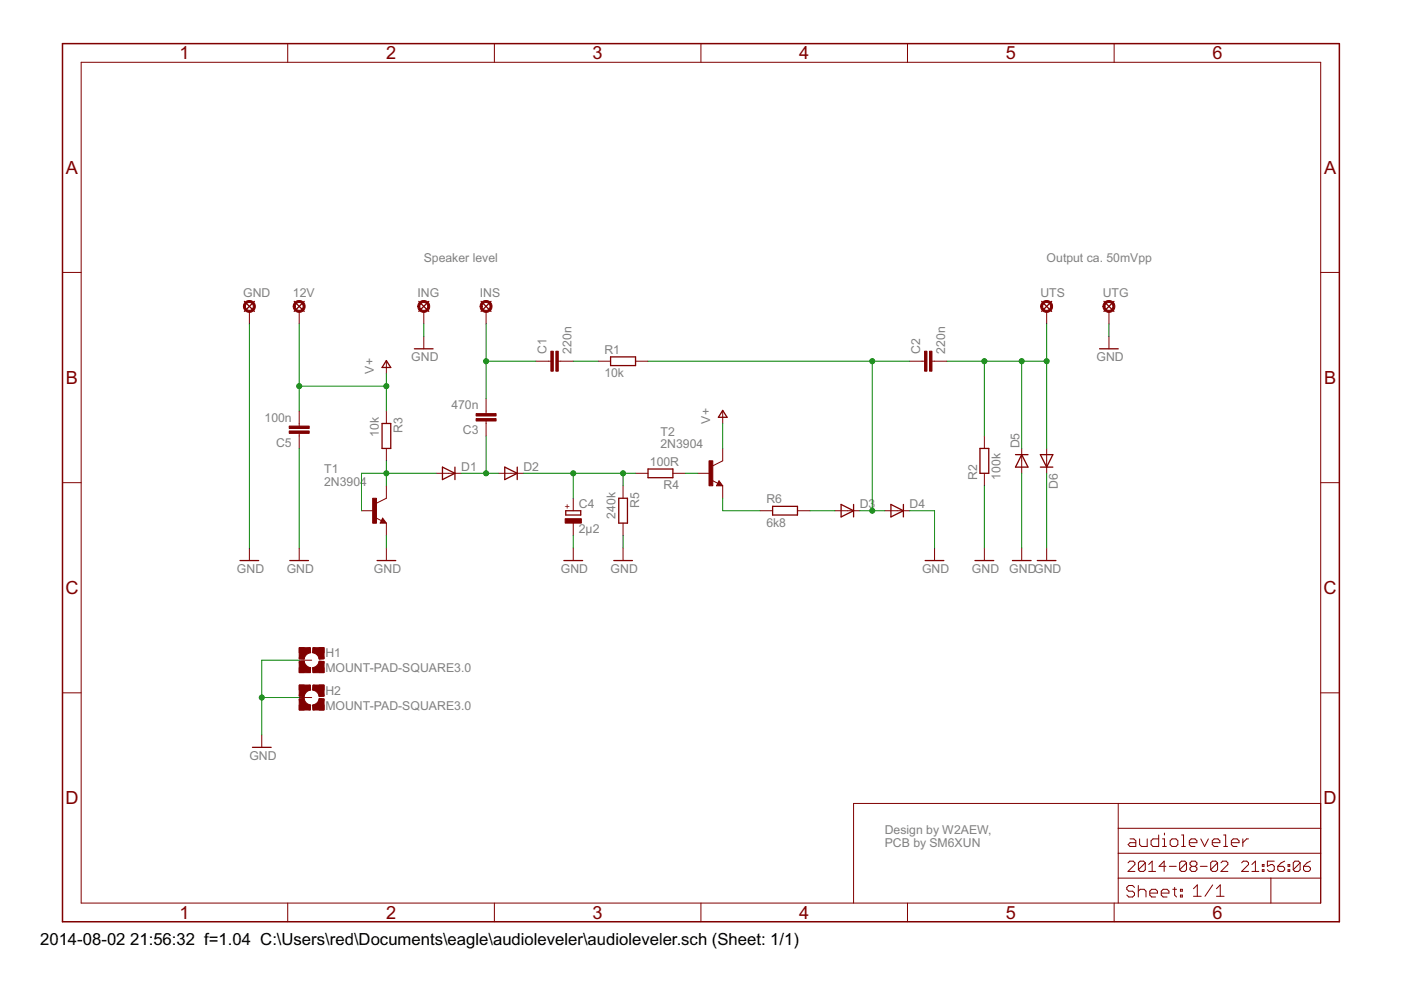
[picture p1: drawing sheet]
<svg xmlns="http://www.w3.org/2000/svg" width="297mm" height="210mm" viewBox="0 0 297 210" stroke-linecap="round" stroke-linejoin="round" font-family="sans-serif">
<g fill="none" stroke="#800000" stroke-width=".21">
<path d="M17.2 13.2h262.8v178.3h-262.8zM61 9.2v4M104.8 9.2v4M148.6 9.2v4M192.4 9.2v4M236.2 9.2v4M13.3 57.8h3.9M280 57.8h4M52.9 66v2.7M63.4 66v2.7M81.9 76.6v2.6M89.9 66v2.7"/>
<path d="M89.9 71.3v2.7M103.1 66v2.7M113.6 76.6h3.2M118.4 76.6h3.1M126.8 76.6h2.7M134.7 76.6h2.7M192.8 76.6h3.2M197.6 76.6h3.2M221.9 66v2.7M235.1 66v2.7M235.1 71.3v2.7M63.4 87.1v3.2"/>
<path d="M63.4 91.9v3.2M81.9 87.1v2.7M81.9 95.1v2.6M103.1 84.5v3.2M103.1 89.3v3.1M153.2 95.1v2.6l-2.1 1.1M153.2 87.1v2.7M208.7 92.4v2.7M216.6 95.1v5.3M221.9 95.1v5.3M13.3 102.3h3.9M52.9 116.2v2.7"/>
<path d="M63.4 116.2v2.7M76.6 108.3h2.7M79.6 109.7l1.3 .7M81.1 109.9l.8 1h-1.3zM81.9 103v2.6l-2.1 1.1M81.9 110.9v2.7M81.9 116.2v2.7M92.5 100.4h5.3M105.7 100.4h5.3M121.5 105.6v2.7M121.5 110.9v2.7M121.5 116.2v2.7"/>
<path d="M132.1 103v2.6M132.1 110.9v2.7M132.1 116.2v2.7M134.7 100.4h2.7M142.7 100.4h2.6M148 100.4h2.6M150.9 101.8l1.3 .7M152.4 101.9l.8 1.1h-1.3zM153.2 103v2.6M161.2 108.3h2.6M169.1 108.3h2.6M177 108.3h5.3"/>
<path d="M187.6 108.3h5.2M198.1 116.2v2.7M208.7 100.4v2.6M208.7 116.2v2.7M216.6 116.2v2.7M221.9 116.2v2.7M280 102.3h4M63.4 140h2.7M13.3 146.9h3.9M55.5 155.8v2.7M63.4 147.9h2.7M280 146.9h4"/>
<path d="M237.1 170.3v21.2M237.1 175.6h42.9M239.6 177.9h.8l.4 .4v1.2h-1.2l-.4-.4 .4-.4h1.2M241.6 177.9v1.2l.4 .4h1.2v-1.6M245.7 177v2.5h-1.2l-.4-.4v-.8l.4-.4h1.2M246.5 177.9h.4v1.6M246.5 179.5h.8M246.9 176.6v.4M248.5 177.9h.8l.4 .4v.8l-.4 .4h-.8l-.4-.4v-.8zM250.5 179.5h.8M250.5 177h.4v2.5M252.2 178.7h1.6v-.4l-.4-.4h-.8l-.4 .4v.8l.4 .4h.8"/>
<path d="M254.6 177.9l.8 1.6 .8-1.6M257 178.7h1.6v-.4l-.4-.4h-.8l-.4 .4v.8l.4 .4h.8M259.4 179.5h.9M259.4 177h.5v2.5M261.1 178.7h1.6v-.4l-.4-.4h-.8l-.4 .4v.8l.4 .4h.8M263.5 177.9v1.6M264.7 177.9h-.4l-.8 .8M280 170.3h-99v21.2M61 191.5v3.9M104.8 191.5v3.9M148.6 191.5v3.9M192.4 191.5v3.9"/>
<path d="M236.2 191.5v3.9M237.1 186.2h42.9M237.1 180.9h42.9M239.2 182.9l.3-.3h.8l.3 .3v.4l-1.4 1.5h1.4M240.5 188.2l-.4-.5h-.8l-.4 .5v.4l.4 .4h.8l.4 .4v.4l-.4 .4h-.8l-.4-.4M241.3 187.7v2.5M241.3 189l.4-.4h.9l.4 .4v1.2M242.8 182.9v1.5l-.3 .4h-.8l-.3-.4M242.8 182.9l-.3-.3h-.8l-.3 .3v1.5M242.8 182.9l-1.4 1.5M243.5 184.8h1.5M243.5 183.3l.8-.7v2.2"/>
<path d="M243.8 189.4h1.6v-.4l-.4-.4h-.8l-.4 .4v.8l.4 .4h.8M246.2 189.4h1.6v-.4l-.4-.4h-.8l-.4 .4v.8l.4 .4h.8M247.2 183.7h-1.5l1.1-1.1v2.2M247.9 183.7h1.5M248.6 188.6h.8M249 188.2v1.6l.4 .4M250.3 188.6h.4v.4h-.4zM250.3 189.8h.4v.4h-.4zM251.6 182.9v1.5l-.4 .4h-.7l-.4-.4M251.6 182.9l-.4-.3h-.7l-.4 .3v1.5M251.6 182.9l-1.5 1.5M252.7 183.7l-.4-.4v-.4l.4-.3h.7l.4 .3v.4l-.4 .4"/>
<path d="M252.7 183.7l-.4 .3v.4l.4 .4h.7l.4-.4v-.4l-.4-.3M252.7 183.7h.7M253 188.4l.9-.8v2.4M253 190h1.7M254.5 183.7h1.4M257.1 187.6l-1.6 2.4M257.9 190h1.6M257.9 188.4l.8-.8v2.4M258.1 182.9v1.5l-.3 .4h-.8l-.3-.4M258.1 182.9l-.3-.3h-.8l-.3 .3v1.5M258.1 182.9l-1.4 1.5M258.9 182.9l.3-.3h.8l.3 .3v.4l-1.4 1.5h1.4"/>
<path d="M263.2 182.9l.4-.3h.8l.3 .3v.4l-1.5 1.5h1.5M265.4 184.8h1.5M265.4 183.3l.8-.7v2.2M267.6 184.4h.4v.4h-.4zM267.6 183.3h.4v.4h-.4zM269.5 186.2v5.3M270.2 182.6h-1.5v1.1l.8-.4h.3l.4 .4v.7l-.4 .4h-.7l-.4-.4M270.9 183.7h1.1l.4 .3v.4l-.4 .4h-.7l-.4-.4zM272.4 182.6l-.8 .3-.7 .8M273.1 184.4h.4v.4h-.4zM273.1 183.3h.4v.4h-.4zM275.7 182.9v1.5l-.4 .4h-.7l-.4-.4"/>
<path d="M275.7 182.9l-.4-.3h-.7l-.4 .3v1.5M275.7 182.9l-1.5 1.5M276.4 183.7h1.1l.3 .3v.4l-.3 .4h-.7l-.4-.4zM277.8 182.6l-.7 .3-.7 .8"/>
</g>
<g fill="none" stroke="#800000" stroke-width=".28">
<path d="M51.8 63.9l2.1 2.1M53.9 63.9l-2.1 2.1M62.4 63.9l2.1 2.1M64.5 63.9l-2.1 2.1M81.9 76.5l.9 1.4h-1.8zM87.9 74h3.9M88.8 63.9l2.1 2.1M90.9 63.9l-2.1 2.1M102 63.9l2.1 2.1M104.1 63.9l-2.1 2.1M129.5 75.7h5.2v1.8h-5.2zM220.9 63.9l2.1 2.1"/>
<path d="M223 63.9l-2.1 2.1M233.1 74h4M234.1 63.9l2.1 2.1M236.2 63.9l-2.1 2.1M81 89.8h1.8v5.3h-1.8zM93.8 99l2.7 1.4-2.7 1.3zM96.5 99v2.7M107 99l2.7 1.4-2.7 1.3zM109.7 99v2.7M137.4 99.4h5.3v1.9h-5.3zM153.2 87l1 1.5h-1.9zM207.8 95.1h1.8v5.3h-1.8z"/>
<path d="M215.3 96.4h2.7M216.6 96.4l1.4 2.6h-2.7zM220.6 96.4h2.6l-1.3 2.6zM220.6 99h2.6M50.9 118.9h3.9M61.4 118.9h4M79.9 118.9h4M81.1 110.4l.2 .3h-.4l.2-.6 .6 .7h-.8M119.5 118.9h4M120 108.3h3.1v.9h-3.1zM130.1 118.9h4M131.2 105.6h1.8v5.3h-1.8z"/>
<path d="M152.4 102.5l.2 .2h-.4l.2-.5 .6 .7h-.8M163.8 107.4h5.3v1.8h-5.3zM178.3 107l2.7 1.3-2.7 1.3zM181 107v2.6M188.9 107l2.6 1.3-2.6 1.3zM191.5 107v2.6M196.2 118.9h3.9M206.7 118.9h4M214.7 118.9h3.9M219.9 118.9h4M53.5 158.5h4"/>
</g>
<g fill="#800000" stroke="#800000" stroke-width=".21">
<path d="M79 105.6h.8v5.3h-.8z"/>
<path d="M150.3 97.7h.8v5.3h-.8z"/>
<path d="M117.9 74.5h.5v4.2h-.5z"/>
<path d="M116.8 74.5h.5v4.2h-.5z"/>
<path d="M197.1 74.5h.5v4.2h-.5z"/>
<path d="M196 74.5h.5v4.2h-.5z"/>
<path d="M100.9 87.7h4.3v.5h-4.3z"/>
<path d="M100.9 88.8h4.3v.5h-4.3z"/>
<path d="M119.8 110h3.5v.9h-3.5z"/>
<path d="M61.3 90.3h4.3v.5h-4.3z"/>
<path d="M61.3 91.4h4.3v.5h-4.3z"/>
<path d="M63.4 137.3h1.1v2.4h-1.1z"/>
<path d="M63.4 137.3h2.4v1.1h-2.4z"/>
<path d="M63.4 140.2h1.1v2.4h-1.1z"/>
<path d="M63.4 141.6h2.4v1h-2.4z"/>
<path d="M67.6 140.2h1.1v2.4h-1.1z"/>
<path d="M66.3 141.6h2.4v1h-2.4z"/>
<path d="M66.3 137.3h2.4v1.1h-2.4z"/>
<path d="M67.6 137.3h1.1v2.4h-1.1z"/>
<path d="M63.4 145.2h1.1v2.4h-1.1z"/>
<path d="M63.4 145.2h2.4v1.1h-2.4z"/>
<path d="M63.4 148.2h1.1v2.3h-1.1z"/>
<path d="M63.4 149.5h2.4v1h-2.4z"/>
<path d="M67.6 148.2h1.1v2.3h-1.1z"/>
<path d="M66.3 149.5h2.4v1h-2.4z"/>
<path d="M66.3 145.2h2.4v1.1h-2.4z"/>
<path d="M67.6 145.2h1.1v2.4h-1.1z"/>
</g>
<g fill="#800000" stroke="#800000" stroke-width=".21">
<path d="M102.2 64.1a1.27 1.27 0 0 1 2 .3 1.27 1.27 0 0 1-.8 1.8 1.27 1.27 0 0 1-1.6-1.2h.4a.84 .84 0 0 1 1.2-.7 .84 .84 0 0 1 .2 1.4 .84 .84 0 0 1-1.4-.5v-.2h-.4l.2-.7z" fill-rule="evenodd"/>
<path d="M221 64.1a1.27 1.27 0 0 1 2 .3 1.27 1.27 0 0 1-.8 1.8 1.27 1.27 0 0 1-1.6-1.2h.5a.84 .84 0 0 1 1.2-.7 .84 .84 0 0 1 .1 1.4 .84 .84 0 0 1-1.3-.5v-.2h-.5z" fill-rule="evenodd"/>
<path d="M89 64.1a1.27 1.27 0 0 1 2 .3 1.27 1.27 0 0 1-.8 1.8 1.27 1.27 0 0 1-1.6-1.2h.4a.84 .84 0 0 1 1.2-.7 .84 .84 0 0 1 .2 1.4 .84 .84 0 0 1-1.4-.5v-.2h-.4l.2-.7z" fill-rule="evenodd"/>
<path d="M234.3 64.1a1.27 1.27 0 0 1 1.9 .3 1.27 1.27 0 0 1-.8 1.8 1.27 1.27 0 0 1-1.6-1.2h.5a.84 .84 0 0 1 1.2-.7 .84 .84 0 0 1 .1 1.4 .84 .84 0 0 1-1.3-.5v-.2h-.5z" fill-rule="evenodd"/>
<path d="M52 64.1a1.27 1.27 0 0 1 2 .3 1.27 1.27 0 0 1-.8 1.8 1.27 1.27 0 0 1-1.6-1.2h.4a.84 .84 0 0 1 1.3-.7 .84 .84 0 0 1 .1 1.4 .84 .84 0 0 1-1.4-.5v-.2h-.4z" fill-rule="evenodd"/>
<path d="M62.6 64.1a1.27 1.27 0 0 1 1.9 .3 1.27 1.27 0 0 1-.8 1.8 1.27 1.27 0 0 1-1.5-1.2h.4a.84 .84 0 0 1 1.2-.7 .84 .84 0 0 1 .1 1.4 .84 .84 0 0 1-1.3-.5v-.2h-.4z" fill-rule="evenodd"/>
<path d="M66.4 137.3a2.65 2.65 0 0 1 2.3 2.3l-1 .2a1.6 1.6 0 0 0-1.4-1.4z" fill-rule="evenodd"/>
<path d="M64 138.2l.7-.5 1-.4 .2 1.1-1 .4-.4 1-1.1-.2 .2-.6z" fill-rule="evenodd"/>
<path d="M63.4 140.3l1.1-.1 .2 .6a1.52 1.52 0 0 0 1.2 .8l-.2 1a2.59 2.59 0 0 1-2.3-2.3z" fill-rule="evenodd"/>
<path d="M67.7 140.2l1 .1a2.59 2.59 0 0 1-2.3 2.3l-.1-1 .9-.5z" fill-rule="evenodd"/>
<path d="M66.4 145.3a2.59 2.59 0 0 1 2.3 2.3l-1 .1-.5-.9-.9-.5z" fill-rule="evenodd"/>
<path d="M64 146.2l.7-.6 1-.3 .2 1a1.6 1.6 0 0 0-1.4 1.4l-1.1-.1 .2-.7z" fill-rule="evenodd"/>
<path d="M63.4 148.2l1.1-.1 .4 .9 1 .5-.2 1a2.65 2.65 0 0 1-2.3-2.3z" fill-rule="evenodd"/>
<path d="M66.3 149.5l.6-.3a1.51 1.51 0 0 0 .8-1.1l1 .1a2.59 2.59 0 0 1-2.3 2.3z" fill-rule="evenodd"/>
</g>
<path d="M13.3 9.2h270.7v186.2h-270.7z" fill="none" stroke="#800000" stroke-width=".32"/>
<g fill="none" stroke="#008000" stroke-width=".21">
<path d="M52.9 68.7v47.5M63.4 68.7v18.4M81.9 79.2v7.9M89.9 68.7v2.6M103.1 76.6h10.5M103.1 68.7v15.8M121.5 76.6h5.3M137.4 76.6h55.4M184.9 76.6v31.7M200.8 76.6h21.1M208.7 76.6v15.8M216.6 76.6v18.5"/>
<path d="M221.9 68.7v26.4M235.1 68.7v2.6M63.4 95.1v21.1M63.4 81.9h18.5M81.9 97.7v5.3M103.1 92.4v8M153.2 89.8v5.3M81.9 113.6v2.6M92.5 100.4h-15.9v7.9M97.8 100.4h7.9M111 100.4h23.7M121.5 100.4v5.2"/>
<path d="M121.5 113.6v2.6M132.1 100.4v2.6M132.1 113.6v2.6M145.3 100.4h2.7M153.2 105.6v2.7h8M171.7 108.3h5.3M182.3 108.3h5.3M192.8 108.3h5.3v7.9M208.7 103v13.2M216.6 100.4v15.8M221.9 100.4v15.8M63.4 140h-7.9v15.8"/>
<path d="M55.5 147.9h7.9"/>
</g>
<g fill="#008000" stroke="#008000" stroke-width=".21">
<circle cx="184.9" cy="76.6" r=".53"/>
<circle cx="184.9" cy="108.3" r=".53"/>
<circle cx="132.1" cy="100.4" r=".53"/>
<circle cx="121.5" cy="100.4" r=".53"/>
<circle cx="55.5" cy="147.9" r=".53"/>
<circle cx="103.1" cy="100.4" r=".53"/>
<circle cx="81.9" cy="100.4" r=".53"/>
<circle cx="63.4" cy="81.9" r=".53"/>
<circle cx="81.9" cy="81.9" r=".53"/>
<circle cx="103.1" cy="76.6" r=".53"/>
<circle cx="216.6" cy="76.6" r=".53"/>
<circle cx="208.7" cy="76.6" r=".53"/>
<circle cx="221.9" cy="76.6" r=".53"/>
</g>
<g font-size="4.3" fill="#800000">
<text x="38.1" y="12.6">1</text>
<text x="81.9" y="12.6">2</text>
<text x="125.7" y="12.6">3</text>
<text x="169.5" y="12.6">4</text>
<text x="213.3" y="12.6">5</text>
<text x="257.1" y="12.6">6</text>
<text x="14" y="36.8">A</text>
<text x="280.7" y="36.8">A</text>
<text x="14" y="81.4">B</text>
<text x="280.7" y="81.4">B</text>
<text x="13.9" y="126">C</text>
<text x="280.6" y="126">C</text>
<text x="13.9" y="170.5">D</text>
<text x="280.6" y="170.5">D</text>
<text x="38.1" y="194.8">1</text>
<text x="81.9" y="194.8">2</text>
<text x="125.7" y="194.8">3</text>
<text x="169.5" y="194.8">4</text>
<text x="213.3" y="194.8">5</text>
<text x="257.1" y="194.8">6</text>
</g>
<g font-size="4">
<text x="8.5" y="200.4">2014-08-02</text>
<text x="27.6" y="200.4">21:56:32 f=1.04 C:\Users\red\Documents\eagle\audioleveler\audioleveler.sch (Sheet: 1/1)</text>
</g>
<g font-size="2.9" fill="#808080">
<text x="89.8" y="55.5">Speaker level</text>
<text x="221.9" y="55.5">Output ca. 50mVpp</text>
<text x="51.5" y="63">GND</text>
<text x="62.1" y="63">12V</text>
<text x="88.5" y="63">ING</text>
<text x="101.7" y="63">INS</text>
<text x="220.6" y="63">UTS</text>
<text x="233.8" y="63">UTG</text>
<text x="87.2" y="76.6">GND</text>
<text x="115.9" y="75" transform="rotate(-90 115.9 75)">C1</text>
<text x="121.1" y="75" transform="rotate(-90 121.1 75)">220n</text>
<text x="128.1" y="75">R1</text>
<text x="195.1" y="75" transform="rotate(-90 195.1 75)">C2</text>
<text x="200.4" y="75" transform="rotate(-90 200.4 75)">220n</text>
<text x="232.5" y="76.6">GND</text>
<text x="79.3" y="79.2" transform="rotate(-90 79.3 79.2)">V+</text>
<text x="128.1" y="80">10k</text>
<text x="56.1" y="89.4">100n</text>
<text x="95.7" y="86.7">470n</text>
<text x="150.6" y="89.8" transform="rotate(-90 150.6 89.8)">V+</text>
<text x="58.5" y="94.7">C5</text>
<text x="80.3" y="92.7" transform="rotate(-90 80.3 92.7)">10k</text>
<text x="85.3" y="91.8" transform="rotate(-90 85.3 91.8)">R3</text>
<text x="98.1" y="92">C3</text>
<text x="140" y="95.1">2N3904</text>
<text x="140" y="92.4">T2</text>
<text x="216.1" y="95.1" transform="rotate(-90 216.1 95.1)">D5</text>
<text x="68.7" y="100.4">T1</text>
<text x="97.8" y="99.9">D1</text>
<text x="111" y="99.9">D2</text>
<text x="137.8" y="98.8">100R</text>
<text x="207.1" y="101.7" transform="rotate(-90 207.1 101.7)">R2</text>
<text x="212.1" y="101.7" transform="rotate(-90 212.1 101.7)">100k</text>
<text x="68.7" y="103">2N3904</text>
<text x="122.7" y="107.8">C4</text>
<text x="135.5" y="107.6" transform="rotate(-90 135.5 107.6)">R5</text>
<text x="140.7" y="103.8">R4</text>
<text x="162.5" y="106.7">R6</text>
<text x="182.3" y="107.8">D3</text>
<text x="192.9" y="107.8">D4</text>
<text x="224.3" y="103.7" transform="rotate(-90 224.3 103.7)">D6</text>
<text x="122.7" y="113.1">2µ2</text>
<text x="130.5" y="109.9" transform="rotate(-90 130.5 109.9)">240k</text>
<text x="162.5" y="111.7">6k8</text>
<text x="50.2" y="121.5">GND</text>
<text x="60.8" y="121.5">GND</text>
<text x="79.3" y="121.5">GND</text>
<text x="118.9" y="121.5">GND</text>
<text x="129.5" y="121.5">GND</text>
<text x="195.5" y="121.5">GND</text>
<text x="206.1" y="121.5">GND</text>
<text x="214" y="121.5">GNDGND</text>
<text x="69" y="142.5">MOUNT-PAD-SQUARE3.0</text>
<text x="69" y="139.4">H1</text>
<text x="69" y="147.3">H2</text>
<text x="69" y="150.5">MOUNT-PAD-SQUARE3.0</text>
<text x="52.9" y="161.1">GND</text>
<text x="187.6" y="176.8">Design by W2AEW,</text>
<text x="187.6" y="179.6">PCB by SM6XUN</text>
</g>
<text font-size="2.1" fill="#800000" x="120.9" y="107.9" transform="rotate(-90 120.9 107.9)">+</text>
</svg>
